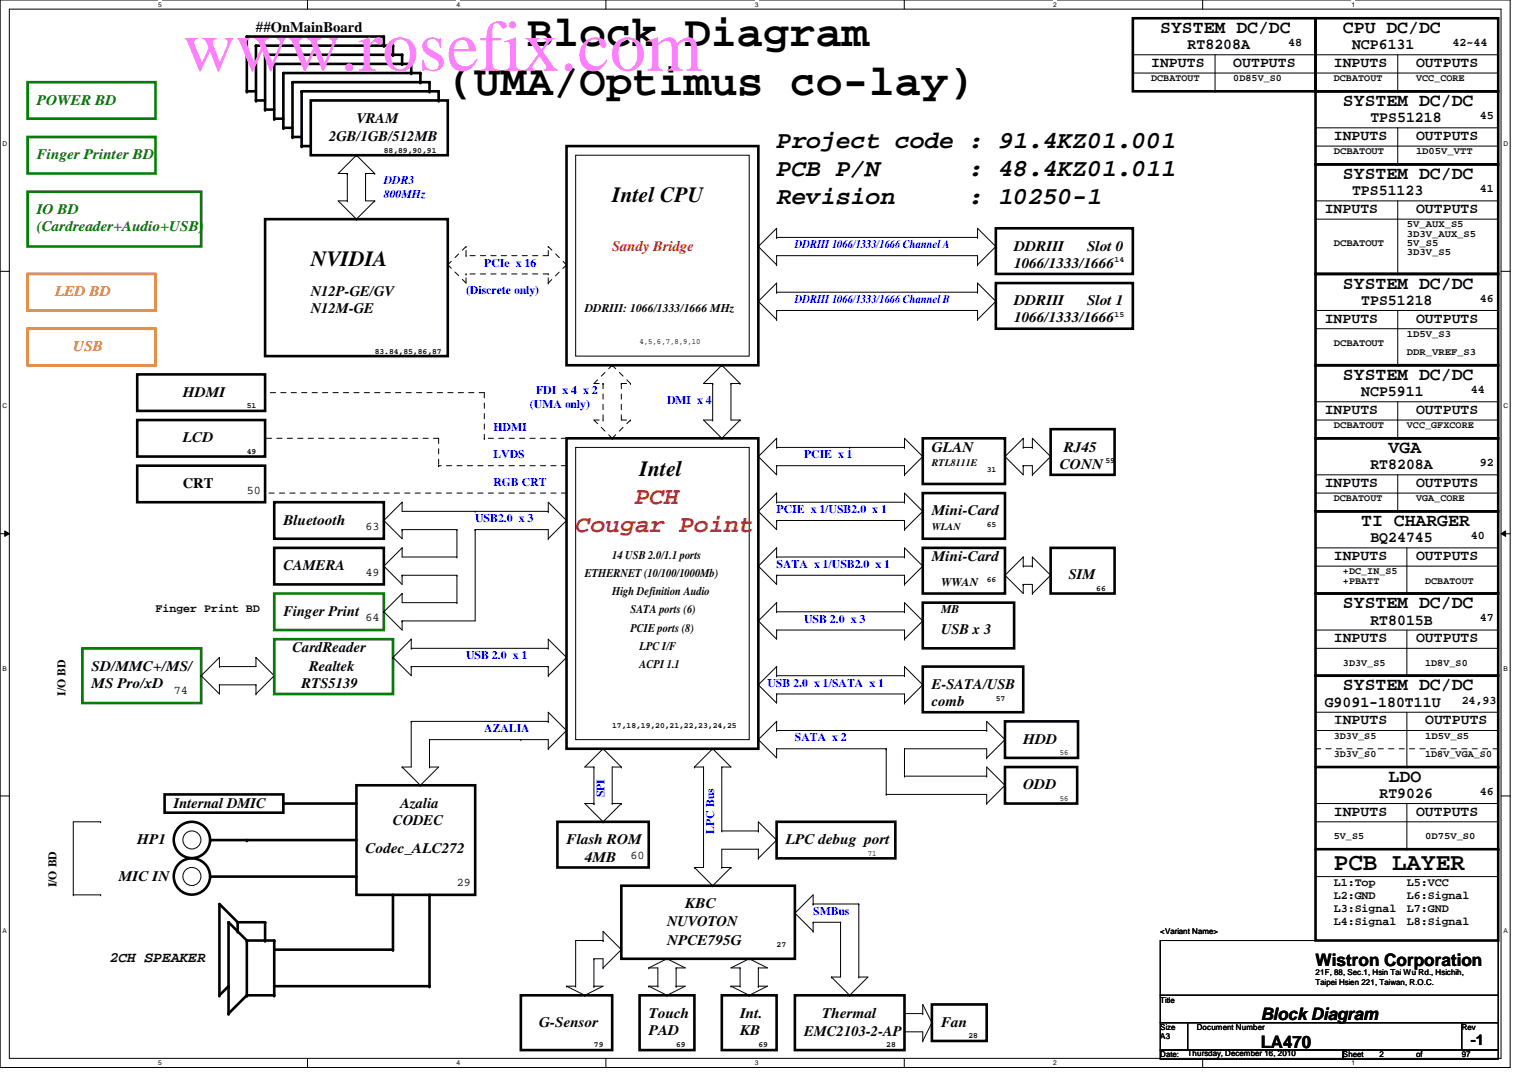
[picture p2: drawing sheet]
<svg xmlns="http://www.w3.org/2000/svg" width="297mm" height="210mm" viewBox="0 0 297 210" stroke-linecap="round" stroke-linejoin="round" font-family="sans-serif">
<path d="M0 0h294v207.9h-294zM1.8 1.8h290.4v204.3h-290.4z" fill="none" stroke="#000" stroke-width=".19"/>
<g fill="#fff">
<path d="M30.8 .2h.7v1.4h-.7z"/>
<path d="M30.8 206.2h.7v1.4h-.7z"/>
</g>
<path d="M59.9 0v1.8M59.9 206.1v1.8" fill="none" stroke="#000" stroke-width=".19"/>
<g fill="#fff">
<path d="M88.9 .2h.6v1.4h-.6z"/>
<path d="M88.9 206.2h.6v1.4h-.6z"/>
</g>
<path d="M117.9 0v1.8M117.9 206.1v1.8" fill="none" stroke="#000" stroke-width=".19"/>
<g fill="#fff">
<path d="M146.9 .2h.7v1.4h-.7z"/>
<path d="M146.9 206.2h.7v1.4h-.7z"/>
</g>
<path d="M176 0v1.8M176 206.1v1.8" fill="none" stroke="#000" stroke-width=".19"/>
<g fill="#fff">
<path d="M205 .2h.7v1.4h-.7z"/>
<path d="M205 206.2h.7v1.4h-.7z"/>
</g>
<path d="M234.1 0v1.8M234.1 206.1v1.8" fill="none" stroke="#000" stroke-width=".19"/>
<g fill="#fff">
<path d="M263.1 .2h.7v1.4h-.7z"/>
<path d="M263.1 206.2h.7v1.4h-.7z"/>
<path d="M.5 27.3h.9v1.4h-.9z"/>
<path d="M292.6 27.3h.9v1.4h-.9z"/>
<path d="M.5 78.4h.9v1.4h-.9z"/>
<path d="M292.6 78.4h.9v1.4h-.9z"/>
</g>
<path d="M0 52.8h1.8M292.2 52.8h1.8" fill="none" stroke="#000" stroke-width=".19"/>
<g fill="#fff">
<path d="M.5 129.5h.8v1.4h-.8z"/>
<path d="M292.6 129.5h.9v1.4h-.9z"/>
</g>
<path d="M0 103.9h1.8M.9 103.4l.9 .5-.9 .5zM292.2 103.9l.9-.5v1zM292.2 103.9h1.8" fill="none" stroke="#000" stroke-width=".19"/>
<path d="M.9 103.4l.9 .5-.9 .5zM292.2 103.9l.9-.5v1z" fill="#000"/>
<g fill="#fff">
<path d="M.5 180.5h.8v1.4h-.8z"/>
<path d="M292.6 180.5h.9v1.4h-.9z"/>
</g>
<g fill="none" stroke="#000" stroke-width=".19">
<path d="M220.5 10.7h71.1M220.5 14.2h71.1M236.5 17.8h.1M236.5 10.7v7.1M256.1 10.7h.1M256.1 14.2h.1M272.1 17.8h.1M272.1 10.7v7.1M291.6 10.7h.1M291.6 14.2h.1M67.6 33.8h.1M67.6 39.1h.1"/>
<path d="M67.6 39.1h-1.8l3.6 3.6M67.6 33.8v5.3M69.4 30.2h.1M69.4 30.2l-3.6 3.6h1.8M69.4 30.2l3.5 3.6M71.2 33.8h.1M71.2 33.8h1.7M71.2 33.8v5.3h1.7M72.9 33.8h.1M72.9 39.1h.1M72.9 39.1l-3.5 3.6M112.1 30.2h33.7v39.1h-33.7z"/>
<path d="M256.1 39.1h35.5M256.1 28.4h35.5M256.1 24.9h35.5M272.1 32h.1M272.1 24.9v7.1M272.1 39.1v14.2M291.6 39.1h.1M291.6 28.4h.1M291.6 24.9h.1M69.4 42.7h.1M147.6 48h.1M147.6 58.7h.1"/>
<path d="M147.6 48l3.6 3.6M147.6 58.7l3.6 3.5M151.2 46.2h.1M151.2 51.6h.1M151.2 49.8h.1M151.2 56.9h.1M151.2 46.2v-1.8l-3.6 3.6M151.2 49.8v1.8M151.2 56.9v-1.8l-3.6 3.6M151.2 49.8h39.1v1.8M151.2 46.2h39.1M151.2 56.9h39.1"/>
<path d="M190.3 46.2h.1M190.3 51.6h.1M190.3 56.9h.1M190.3 46.2v-1.8l3.5 3.6M190.3 56.9v-1.8l3.5 3.6M193.8 48h.1M193.8 58.7h.1M193.8 48l-3.5 3.6M193.8 58.7l-3.5 3.5M256.1 42.7h35.5M272.1 53.3h.1M291.6 42.7h.1"/>
<path d="M138.7 74.7h.1M138.7 74.7v7.1M140.5 71.1h.1M140.5 71.1l-3.6 3.6h1.8M140.5 71.1l3.6 3.6M142.3 74.7h.1M142.3 74.7h1.8M142.3 74.7v7.1h1.8M144.1 74.7h.1M151.2 62.2h.1M151.2 60.5h.1M151.2 60.5v1.7"/>
<path d="M151.2 60.5h39.1v1.7M190.3 62.2h.1M256.1 64h35.5M256.1 60.5h35.5M256.1 78.2h35.5M272.1 71.1h.1M272.1 60.5v10.6M272.1 78.2v7.1M291.6 64h.1M291.6 60.5h.1M291.6 78.2h.1M78.3 97.8h.1"/>
<path d="M78.3 97.8v1.8h28.4M78.3 97.8l-3.6 3.5M92.5 99.6h.1M106.7 99.6h.1M106.7 99.6v-1.8l3.6 3.5M112.1 87.1h33.7v56.9h-33.7zM138.7 81.8h.1M138.7 81.8h-1.8l3.6 3.5M140.5 85.3h.1M144.1 81.8h.1M144.1 81.8l-3.6 3.5M147.6 99.6h.1"/>
<path d="M147.6 88.9h.1M147.6 88.9l3.6 3.6v-1.8M147.6 99.6l3.6 3.5v-1.8M151.2 96h.1M151.2 97.8h.1M151.2 87.1h.1M151.2 90.7h.1M151.2 85.3h.1M151.2 85.3v1.8M151.2 96v1.8M151.2 96l-3.6 3.6M151.2 90.7h24.9"/>
<path d="M151.2 97.8h24.9M151.2 87.1h24.9M151.2 85.3l-3.6 3.6M165.4 87.1h.1M176.1 90.7h.1M176.1 97.8h.1M176.1 92.5h.1M176.1 87.1h.1M176.1 87.1v-1.8l3.5 3.6M176.1 90.7v1.8M176.1 97.8v-1.8l3.5 3.6M179.6 99.6h.1"/>
<path d="M179.6 88.9h.1M179.6 99.6l-3.5 3.5M179.6 88.9l-3.5 3.6M195.6 88.9h.1M195.6 88.9l3.6 3.6v-1.8M199.2 87.1h.1M199.2 90.7h.1M199.2 85.3h.1M199.2 90.7h1.8v1.8M199.2 87.1h1.8M199.2 85.3l-3.6 3.6M199.2 85.3v1.8"/>
<path d="M201 87.1h.1M201 92.5h.1M201 87.1v-1.8l3.5 3.6M204.5 88.9h.1M204.5 88.9l-3.5 3.6M256.1 92.5h.1M256.1 81.8h35.5M256.1 92.5h35.5M256.1 96h35.5M272.1 99.6h.1M272.1 85.3h.1M272.1 92.5v7.1"/>
<path d="M291.6 96h.1M291.6 81.8h.1M74.7 101.3h.1M74.7 119.1h.1M74.7 110.2h.1M74.7 101.3l3.6 3.6v-1.8M74.7 110.2l3.6 3.6v-1.8M74.7 119.1l3.6 3.6v-1.8M78.3 103.1h.1M78.3 115.6h.1M78.3 112h.1M78.3 106.7h.1"/>
<path d="M78.3 106.7l-3.6 3.5M78.3 106.7v1.8h10.6M78.3 115.6v1.7h10.6M78.3 103.1h10.6M78.3 115.6l-3.6 3.5M78.3 112h10.6M88.9 117.3h.1M88.9 112h.1M88.9 108.5h.1M88.9 103.1h.1M88.9 103.1v5.4M88.9 112v5.3"/>
<path d="M92.5 103.1h.1M92.5 103.1h14.2v1.8M92.5 103.1v17.8h-14.2M106.7 104.9h.1M110.3 101.3h.1M110.3 101.3l-3.6 3.6M147.6 110.2h.1M147.6 110.2l3.6 3.6v-1.8M151.2 101.3h.1M151.2 119.1h.1M151.2 117.3h.1M151.2 112h.1"/>
<path d="M151.2 108.5h.1M151.2 106.7h.1M151.2 106.7v1.8M151.2 117.3v1.8M151.2 101.3h24.9v1.8M151.2 112h24.9v1.8M151.2 108.5h24.9M151.2 117.3l-3.6 3.6M151.2 119.1h24.9M151.2 106.7l-3.6 3.5M176.1 103.1h.1M176.1 119.1h.1"/>
<path d="M176.1 113.8h.1M176.1 108.5h.1M176.1 108.5v-1.8l3.5 3.5M176.1 119.1v-1.8l3.5 3.6M179.6 110.2h.1M179.6 110.2l-3.5 3.6M195.6 112h.1M195.6 112l3.6 3.6v-1.8M199.2 113.8h.1M199.2 108.5h.1M199.2 110.2h.1M199.2 113.8h1.8v1.8"/>
<path d="M199.2 108.5v1.7M199.2 110.2h1.8M199.2 108.5l-3.6 3.5M201 115.6h.1M201 110.2h.1M201 110.2v-1.7l3.5 3.5M204.5 112h.1M204.5 112l-3.5 3.6M256.1 106.7h.1M256.1 110.2h35.5M256.1 106.7h35.5M273.9 115.6h.1"/>
<path d="M273.9 106.7v8.9M291.6 110.2h.1M39.2 131.6h.1M39.2 131.6l3.5 3.5v-1.8M42.7 133.3h.1M42.7 128h.1M42.7 129.8h.1M42.7 128v1.8M42.7 128l-3.5 3.6M42.7 133.3h7.1M49.8 128h.1M49.8 135.1h.1"/>
<path d="M49.8 133.3h.1M49.8 128v1.8h-7.1M49.8 133.3v1.8M49.8 128l3.6 3.6M53.4 131.6h.1M53.4 131.6l-3.6 3.5M76.5 128h.1M76.5 128l3.5 3.6v-1.8M78.3 120.9h.1M80 126.2h.1M80 124.5h.1M80 129.8h.1"/>
<path d="M80 129.8h26.7M80 124.5v1.7M80 126.2h26.7M80 124.5l-3.5 3.5M106.7 131.6h.1M106.7 126.2h.1M106.7 129.8h.1M106.7 126.2v-1.7l3.6 3.5M106.7 129.8v1.8M110.3 128h.1M110.3 128l-3.6 3.6M147.6 120.9h.1"/>
<path d="M147.6 133.3h.1M147.6 120.9l3.6 3.6v-1.8M147.6 133.3l3.6 3.6v-1.8M151.2 122.7h.1M151.2 135.1h.1M151.2 131.6h.1M151.2 129.8h.1M151.2 129.8v1.8M151.2 122.7h24.9v1.8M151.2 135.1h24.9v1.8M151.2 129.8l-3.6 3.5M151.2 131.6h24.9"/>
<path d="M176.1 124.5h.1M176.1 131.6h.1M176.1 136.9h.1M176.1 131.6v-1.8l3.5 3.5M179.6 120.9h.1M179.6 133.3h.1M179.6 120.9l-3.5 3.6M179.6 133.3l-3.5 3.6M256.1 122.7h.1M256.1 122.7h35.5M256.1 138.7h35.5M256.1 126.2h35.5"/>
<path d="M273.9 131.6h.1M273.9 122.7v8.9M273.9 138.7v10.7M291.6 138.7h.1M291.6 126.2h.1M0 155h1.8M78.3 149.4h.1M78.3 149.4l3.5 3.5M80 140.5h.1M80 140.5v8.9h-1.7M80 140.5h26.7M81.8 152.9h.1"/>
<path d="M83.6 149.4h.1M83.6 144h.1M83.6 149.4h1.8l-3.6 3.5M83.6 144h23.1v1.8M83.6 144v5.4M101.4 144h.1M106.7 140.5h.1M106.7 145.8h.1M106.7 140.5v-1.8l3.6 3.5M110.3 142.2h.1M110.3 142.2l-3.6 3.6M115.6 149.4h.1"/>
<path d="M115.6 156.5h.1M115.6 149.4v7.1M115.6 156.5h-1.8l3.6 3.5M117.4 145.8h.1M117.4 145.8l-3.6 3.6h1.8M117.4 145.8l3.5 3.6M119.2 156.5h.1M119.2 156.5h1.7M120.9 156.5h.1M120.9 149.4h.1M120.9 149.4h-1.7v7.1M120.9 156.5l-3.5 3.5"/>
<path d="M135.2 149.4h.1M135.2 149.4h1.7M136.9 149.4h.1M136.9 149.4v19.5h-1.7M138.7 145.8h.1M138.7 145.8l3.6 3.6h-1.8M138.7 145.8l-3.5 3.6M140.5 149.4h.1M140.5 149.4v12.4M147.6 144h.1M147.6 144l3.6 3.6v-1.8M151.2 145.8h.1"/>
<path d="M151.2 140.5h.1M151.2 142.2h.1M151.2 140.5l-3.6 3.5M151.2 140.5v1.7M151.2 145.8h21.3M151.2 142.2h40.9M172.5 145.8h.1M172.5 154.7h.1M172.5 145.8v8.9M172.5 154.7h19.6v1.8M176.1 145.8h.1M176.1 151.1h.1"/>
<path d="M176.1 145.8v5.3M176.1 145.8h16v1.8M176.1 151.1h16M192.1 147.6h.1M192.1 142.2h.1M192.1 156.5h.1M192.1 151.1h.1M192.1 142.2v-1.7l3.5 3.5M192.1 151.1v-1.7l3.5 3.5M195.6 144h.1M195.6 152.9h.1M195.6 144l-3.5 3.6"/>
<path d="M195.6 152.9l-3.5 3.6M256.1 156.5h.1M256.1 142.2h.1M256.1 156.5h35.5M256.1 142.2h35.5M273.9 149.4h.1M273.9 156.5v8.9M292.2 155h1.8M14.3 174.2h.1M14.3 174.2h5.3M19.6 160h.1M19.6 174.2h.1"/>
<path d="M19.6 160h-5.3v14.2M117.4 160h.1M135.2 168.9h.1M135.2 168.9l3.5 3.6M138.7 172.5h.1M140.5 161.8h.1M140.5 168.9h.1M140.5 168.9h1.8M140.5 161.8h7.1M142.3 168.9h.1M142.3 168.9l-3.6 3.6M147.6 161.8h.1"/>
<path d="M147.6 165.4h.1M147.6 167.1h.1M147.6 165.4h-7.1v3.5M147.6 161.8v-1.8l3.6 3.6M147.6 165.4v1.7M151.2 163.6h.1M151.2 163.6l-3.6 3.5M154.7 177.8h.1M154.7 177.8l3.6 3.6M158.3 176h.1M158.3 179.6h.1M158.3 179.6h5.3"/>
<path d="M158.3 176v-1.8l-3.6 3.6M158.3 176h8.9M158.3 179.6v1.8M163.6 179.6h.1M163.6 179.6v10.6h-1.8M167.2 176h.1M167.2 176v14.2M256.1 170.7h35.5M256.1 160h35.5M273.9 165.4h.1M291.6 170.7h.1M291.6 160h.1"/>
<path d="M110.3 192h.1M110.3 192h1.8M110.3 192l3.5 1.8M112.1 192h.1M113.8 193.8h.1M115.6 192h.1M115.6 186.7h.1M115.6 192h1.8l-3.6 1.8M115.6 186.7v5.3M115.6 186.7h1.8v1.8M117.4 183.1h.1M117.4 188.5h.1"/>
<path d="M117.4 183.1h-5.3v8.9M117.4 183.1v-1.7l3.5 3.5M120.9 184.9h.1M120.9 184.9l-3.5 3.6M126.3 192h.1M126.3 188.5h.1M126.3 188.5h1.8v3.5M126.3 192h1.8M126.3 192l3.5 1.8M128.1 192h.1M129.8 186.7h.1M129.8 193.8h.1"/>
<path d="M129.8 186.7l-3.5 1.8M129.8 186.7l3.6 1.8h-1.8M131.6 188.5h.1M131.6 192h.1M131.6 192h1.8l-3.6 1.8M131.6 188.5v3.5M142.3 192h.1M142.3 192h1.8M142.3 192l3.5 1.8M144.1 188.5h.1M144.1 192h.1M144.1 188.5v3.5"/>
<path d="M145.8 186.7h.1M145.8 193.8h.1M145.8 186.7l-3.5 1.8h1.8M145.8 186.7l3.6 1.8h-1.8M147.6 192h.1M147.6 188.5h.1M147.6 192h1.8l-3.6 1.8M147.6 188.5v3.5M158.3 181.4h.1M161.8 190.2h.1M161.8 190.2l3.6 3.6M165.4 193.8h.1"/>
<path d="M167.2 190.2h.1M167.2 190.2h1.7l-3.5 3.6M176.1 197.4h.1M176.1 197.4h3.5M179.6 197.4h.1M179.6 197.4v-1.8l1.8 3.5M181.4 199.1h.1M181.4 199.1l-1.8 3.6M225.8 183.1h65.8v10.7h-65.8zM225.8 193.8h65.8v5.3h-65.8zM225.8 199.1h5.4v5.4h-5.4zM231.2 199.1h53.3v5.4h-53.3z"/>
<path d="M284.5 199.1h7.1v5.4h-7.1zM176.1 200.9h.1M176.1 200.9h3.5v1.8M179.6 202.7h.1M225.8 204.5h35.6v1.7h-35.6zM261.4 204.5h30.2v1.7h-30.2z"/>
<circle cx="37.3" cy="170.7" r="1.76"/>
<circle cx="37.3" cy="163.5" r="1.76"/>
</g>
<g fill="none" stroke="#000" stroke-width=".51">
<path d="M60.5 19.6h26.7v10.6h-26.7zM74.7 8.9v-1.8h-26.7v10.7h1.8M76.5 10.7v-1.8h-26.7v10.7h1.8M78.3 12.4v-1.7h-26.7v10.6h1.8M80 14.2v-1.8h-26.6v10.7h1.8M81.8 16v-1.8h-26.6v10.7h1.7M83.6 17.8v-1.8h-26.7v10.7h1.8M85.4 19.6v-1.8h-26.7v10.6h1.8M220.5 3.6h35.6v14.2h-35.6zM256.1 17.8h35.5v14.2h-35.5zM256.1 3.6h35.5v14.2h-35.5zM110.3 28.4h37.3v42.7h-37.3z"/>
<path d="M256.1 32h35.5v21.3h-35.5zM51.6 42.7h35.6v26.6h-35.6zM193.8 55.1h26.7v8.9h-26.7zM193.8 44.4h26.7v8.9h-26.7zM256.1 53.3h35.5v17.8h-35.5zM26.7 72.9h24.9v7.1h-24.9zM256.1 71.1h35.5v14.2h-35.5zM26.7 90.7h24.9v7.1h-24.9zM26.7 81.8h24.9v7.1h-24.9zM53.4 97.8h21.3v7.1h-21.3zM110.3 85.3h37.3v60.5h-37.3zM179.6 85.3h16v8.9h-16z"/>
<path d="M179.6 96h16v8.9h-16zM204.5 83.6h12.5v8.9h-12.5zM256.1 85.3h35.5v14.3h-35.5zM256.1 99.6h35.5v16h-35.5zM53.4 106.7h21.3v7.1h-21.3zM179.6 106.7h16v8.9h-16zM179.6 117.3h17.8v8.9h-17.8zM204.5 106.7h12.5v8.9h-12.5zM256.1 115.6h35.5v16h-35.5zM179.6 129.8h19.6v8.9h-19.6zM256.1 131.6h35.5v51.5h-35.5zM32 154.7h23.2v3.5h-23.2z"/>
<path d="M55.2 156.5h14.2M69.4 152.9h23.1v21.3h-23.1zM195.6 149.4h14.1v7.1h-14.1zM195.6 140.5h14.2v7.1h-14.2zM256.1 149.4h35.5M40.9 170.7h28.5M40.9 163.6h28.5M46.3 179.6l-3.6-3.6v17.8l1.8-1.8M46.3 179.6h5.3v3.5M46.3 179.6v1.8M76.5 174.2v10.7h-23.1M83.6 174.2v17.8h-30.2"/>
<path d="M108.5 160h17.8v8.9h-17.8zM120.9 172.5h33.8v14.2h-33.8zM151.2 160h23.1v7.1h-23.1zM256.1 165.4h35.5M48 183.1l-3.5-3.5v17.8l3.5-3.6M48 183.1v10.7M48 183.1h5.4v10.7h-5.4M101.4 193.8h17.8v10.7h-17.8zM124.5 193.8h10.7v10.7h-10.7zM140.5 193.8h10.7v10.7h-10.7zM154.7 193.8h21.4v10.7h-21.4zM181.4 195.6h10.7v7.1h-10.7z"/>
<circle cx="37.4" cy="163.5" r="3.5"/>
<circle cx="37.4" cy="170.7" r="3.5"/>
</g>
<g fill="none" stroke="#000" stroke-width=".19" stroke-dasharray="1 1 1 1 1 1 1 1">
<path d="M87.2 51.6h.1M90.7 48l-3.5 3.6M90.7 55.1v-1.8M90.7 53.3h.1M90.7 55.1l-3.5-3.5M90.7 49.8v-1.8M90.7 48h.1M90.7 49.8h.1M106.7 48l3.6 3.6M106.7 49.8v-1.8M106.7 48h.1M106.7 55.1h.1"/>
<path d="M106.7 55.1v-1.8M106.7 53.3h.1M106.7 49.8h-16M106.7 53.3h-16M110.3 51.6h.1M110.3 51.6l-3.6 3.5M51.6 76.5h.1M94.3 76.5h-42.7M94.3 76.5v8.8M115.6 74.7h1.8M115.6 74.7l3.6-3.6M117.4 74.7h.1"/>
<path d="M119.2 71.1h.1M120.9 74.7h1.8M120.9 74.7h.1M122.7 74.7h.1M122.7 74.7l-3.5-3.6M51.6 85.3h.1M51.6 96h.1M85.4 85.3h-33.8M85.4 85.3v5.4M85.4 90.7h.1M94.3 85.3h.1M110.3 85.3h-16"/>
<path d="M110.3 90.7h-24.9M110.3 96h-58.7M115.6 81.8h1.8M115.6 81.8l3.6 3.5M117.4 81.8v-7.1M117.4 81.8h.1M119.2 85.3h.1M120.9 81.8v-7.1M120.9 81.8h1.8M122.7 81.8l-3.5 3.5M122.7 81.8h.1M256.1 145.8h.1"/>
<path d="M291.6 145.8h-35.5"/>
</g>
<g fill="#000">
<circle cx="48" cy="7.1" r=".25"/>
<circle cx="48" cy="17.8" r=".25"/>
<circle cx="49.8" cy="19.6" r=".25"/>
<circle cx="49.8" cy="8.9" r=".25"/>
<circle cx="51.6" cy="10.7" r=".25"/>
<circle cx="53.4" cy="12.4" r=".25"/>
<circle cx="55.2" cy="14.2" r=".25"/>
<circle cx="56.9" cy="16" r=".25"/>
<circle cx="58.7" cy="17.8" r=".25"/>
<circle cx="74.7" cy="8.9" r=".25"/>
<circle cx="74.7" cy="7.1" r=".25"/>
<circle cx="76.5" cy="8.9" r=".25"/>
<circle cx="76.5" cy="10.7" r=".25"/>
<circle cx="78.3" cy="12.4" r=".25"/>
<circle cx="78.3" cy="10.7" r=".25"/>
<circle cx="80" cy="12.4" r=".25"/>
<circle cx="80" cy="14.2" r=".25"/>
<circle cx="81.8" cy="16" r=".25"/>
<circle cx="81.8" cy="14.2" r=".25"/>
<circle cx="83.6" cy="16" r=".25"/>
<circle cx="83.6" cy="17.8" r=".25"/>
<circle cx="85.4" cy="19.6" r=".25"/>
<circle cx="85.4" cy="17.8" r=".25"/>
<circle cx="51.6" cy="21.3" r=".25"/>
<circle cx="53.4" cy="23.1" r=".25"/>
<circle cx="55.2" cy="24.9" r=".25"/>
<circle cx="56.9" cy="26.7" r=".25"/>
<circle cx="58.7" cy="28.4" r=".25"/>
<circle cx="55.2" cy="156.5" r=".25"/>
<circle cx="291.6" cy="149.4" r=".25"/>
<circle cx="40.9" cy="163.6" r=".25"/>
<circle cx="40.9" cy="170.7" r=".25"/>
<circle cx="44.5" cy="179.6" r=".25"/>
<circle cx="46.3" cy="179.6" r=".25"/>
<circle cx="48" cy="163.6" r=".25"/>
<circle cx="51.6" cy="179.6" r=".25"/>
<circle cx="76.5" cy="174.2" r=".25"/>
<circle cx="83.6" cy="174.2" r=".25"/>
<circle cx="291.6" cy="165.4" r=".25"/>
<circle cx="42.7" cy="193.8" r=".25"/>
<circle cx="44.5" cy="192" r=".25"/>
<circle cx="44.5" cy="197.4" r=".25"/>
<circle cx="46.3" cy="181.4" r=".25"/>
<circle cx="48" cy="183.1" r=".25"/>
<circle cx="48" cy="193.8" r=".25"/>
<circle cx="51.6" cy="183.1" r=".25"/>
<circle cx="53.4" cy="183.1" r=".25"/>
<circle cx="53.4" cy="193.8" r=".25"/>
<circle cx="76.5" cy="184.9" r=".25"/>
<circle cx="83.6" cy="192" r=".25"/>
</g>
<path d="M5.4 16h24.9v7.1h-24.9zM5.4 26.7h24.9v7.1h-24.9zM5.4 37.3h33.8v10.7h-33.8zM53.4 115.6h21.3v7.1h-21.3zM16 126.2h23.2v10.7h-23.2zM53.4 124.5h23.1v10.6h-23.1z" fill="none" stroke="#008000" stroke-width=".51"/>
<path d="M5.4 53.3h24.9v7.2h-24.9zM5.4 64h24.9v7.1h-24.9z" fill="none" stroke="#ff8000" stroke-width=".51"/>
<text font-size="14.1" fill="#ff80ff" x="35.6" y="13.8">www.rosefix.com</text>
<g font-size="8.5">
<text x="102.5" y="8.9">Block Diagram</text>
<text x="87.2" y="18.5">(UMA/Optimus co-lay)</text>
</g>
<g font-size="4.8">
<text x="151.2" y="28.9">Project code : 91.4KZ01.001</text>
<text x="151.2" y="34.3">PCB P/N</text>
<text x="188.6" y="34.3">: 48.4KZ01.011</text>
<text x="151.2" y="39.7">Revision</text>
<text x="188.6" y="39.7">: 10250-1</text>
<text x="259.6" y="169.4">PCB LAYER</text>
</g>
<g font-size="4.8" fill="#f00">
<text x="123.6" y="98.2">PCH</text>
<text x="112.1" y="103.6">Cougar Point</text>
</g>
<g font-size="4.2">
<text x="119.2" y="39.4">Intel CPU</text>
<text x="60.5" y="51.8">NVIDIA</text>
<text x="124.5" y="92.7">Intel</text>
</g>
<g font-size="3.5">
<text x="225.8" y="6.4">SYSTEM DC/DC</text>
<text x="261.4" y="6.4">CPU DC/DC</text>
<text x="261.4" y="20.6">SYSTEM DC/DC</text>
<text x="261.4" y="34.8">SYSTEM DC/DC</text>
<text x="261.4" y="56.2">SYSTEM DC/DC</text>
<text x="261.4" y="74">SYSTEM DC/DC</text>
<text x="270.3" y="88.2">VGA</text>
<text x="265" y="102.4">TI CHARGER</text>
<text x="261.4" y="118.4">SYSTEM DC/DC</text>
<text x="261.4" y="134.4">SYSTEM DC/DC</text>
<text x="270.3" y="152.2">LDO</text>
</g>
<g font-size="3.3">
<text x="256.1" y="188">Wistron Corporation</text>
<text x="245.4" y="198.6">Block Diagram</text>
<text x="245.4" y="204">LA470</text>
</g>
<g font-size="3">
<text x="231.2" y="9.6">RT8208A</text>
<text x="263.2" y="9.6">NCP6131</text>
<text x="266.7" y="23.8">TPS51218</text>
<text x="263.2" y="38.1">TPS51123</text>
<text x="265" y="59.4">TPS51218</text>
<text x="265" y="77.2">NCP5911</text>
<text x="266.7" y="91.4">RT8208A</text>
<text x="266.7" y="105.6">BQ24745</text>
<text x="266.7" y="121.6">RT8015B</text>
<text x="257.8" y="137.6">G9091-180T11U</text>
<text x="268.5" y="155.4">RT9026</text>
</g>
<g font-size="2.8">
<text x="49.8" y="6.1">##OnMainBoard</text>
<text x="224.1" y="13">INPUTS</text>
<text x="240.1" y="13">OUTPUTS</text>
<text x="259.6" y="13">INPUTS</text>
<text x="275.6" y="13">OUTPUTS</text>
<text x="69.4" y="23.9">VRAM</text>
<text x="64" y="27.5">2GB/1GB/512MB</text>
<text x="259.6" y="27.3">INPUTS</text>
<text x="275.6" y="27.3">OUTPUTS</text>
<text x="257.8" y="41.5">INPUTS</text>
<text x="275.6" y="41.5">OUTPUTS</text>
<text x="197.4" y="48.8">DDRIII</text>
<text x="197.4" y="52.1">1066/1333/1666</text>
<text x="211.6" y="48.8">Slot 0</text>
<text x="60.5" y="57.7">N12P-GE/GV</text>
<text x="197.4" y="59.5">DDRIII</text>
<text x="211.6" y="59.5">Slot 1</text>
<text x="60.5" y="61">N12M-GE</text>
<text x="197.4" y="62.8">1066/1333/1666</text>
<text x="257.8" y="62.8">INPUTS</text>
<text x="275.6" y="62.8">OUTPUTS</text>
<text x="35.6" y="77.3">HDMI</text>
<text x="257.8" y="80.6">INPUTS</text>
<text x="275.6" y="80.6">OUTPUTS</text>
<text x="35.6" y="86.1">LCD</text>
<text x="181.4" y="87.9">GLAN</text>
<text x="207" y="87.9">RJ45</text>
<text x="35.6" y="95">CRT</text>
<text x="206.3" y="91.2">CONN</text>
<text x="257.8" y="94.8">INPUTS</text>
<text x="275.6" y="94.8">OUTPUTS</text>
<text x="181.4" y="100.4">Mini-Card</text>
<text x="55.2" y="102.2">Bluetooth</text>
<text x="55.2" y="111">CAMERA</text>
<text x="181.4" y="109.3">Mini-Card</text>
<text x="208.1" y="112.8">SIM</text>
<text x="259.6" y="109.1">INPUTS</text>
<text x="275.6" y="109.1">OUTPUTS</text>
<text x="55.2" y="119.9">Finger Print</text>
<text x="183.2" y="123.5">USB x 3</text>
<text x="259.6" y="125.1">INPUTS</text>
<text x="275.6" y="125.1">OUTPUTS</text>
<text x="17.8" y="130.6">SD/MMC+/MS/</text>
<text x="56.9" y="127">CardReader</text>
<text x="60.2" y="130.6">Realtek</text>
<text x="17.8" y="133.9">MS Pro/xD</text>
<text x="58.7" y="133.9">RTS5139</text>
<text x="181.4" y="134.2">E-SATA/USB</text>
<text x="181.4" y="137.5">comb</text>
<text x="259.6" y="141.1">INPUTS</text>
<text x="277.4" y="141.1">OUTPUTS</text>
<text x="199.2" y="144.8">HDD</text>
<text x="199.2" y="153.7">ODD</text>
<text x="33.8" y="157.3">Internal DMIC</text>
<text x="76.5" y="160.6">CODEC</text>
<text x="77.9" y="157.3">Azalia</text>
<text x="259.6" y="158.8">INPUTS</text>
<text x="275.6" y="158.8">OUTPUTS</text>
<text x="26.7" y="164.4">HP1</text>
<text x="71.2" y="166.2">Codec_ALC272</text>
<text x="110.3" y="164.4">Flash ROM</text>
<text x="113.8" y="167.9">4MB</text>
<text x="152.9" y="164.4">LPC debug port</text>
<text x="23.2" y="171.5">MIC IN</text>
<text x="133.4" y="176.8">KBC</text>
<text x="129.8" y="183.9">NPCE795G</text>
<text x="129.8" y="180.4">NUVOTON</text>
<text x="21.4" y="187.3">2CH SPEAKER</text>
<text x="104.9" y="199.9">G-Sensor</text>
<text x="126.3" y="198.2">Touch</text>
<text x="126.3" y="201.5">PAD</text>
<text x="144.1" y="198.2">Int.</text>
<text x="144.1" y="201.5">KB</text>
<text x="156.5" y="201.7">EMC2103-2-AP</text>
<text x="160.1" y="198.2">Thermal</text>
<text x="183.2" y="199.9">Fan</text>
<text x="286.3" y="203.5">-1</text>
</g>
<g font-size="2.8" fill="#008000">
<text x="7.2" y="20.4">POWER BD</text>
<text x="7.2" y="31">Finger Printer BD</text>
<text x="7.2" y="41.7">IO BD</text>
<text x="7.2" y="45">(Cardreader+Audio+USB)</text>
</g>
<text font-size="2.8" fill="#f00" x="119.2" y="48.8">Sandy Bridge</text>
<g font-size="2.8" fill="#ff8000">
<text x="10.7" y="57.7">LED BD</text>
<text x="14.3" y="68.4">USB</text>
</g>
<g font-size="2.3">
<text x="250.7" y="9">48</text>
<text x="282.7" y="9">42~44</text>
<text x="288.1" y="23.2">45</text>
<text x="288.1" y="37.4">41</text>
<text x="288.1" y="58.8">46</text>
<text x="113.8" y="60.7">DDRIII: 1066/1333/1666 MHz</text>
<text x="286.3" y="76.5">44</text>
<text x="288.1" y="90.8">92</text>
<text x="48" y="96.1">50</text>
<text x="71.2" y="103.2">63</text>
<text x="286.3" y="105">40</text>
<text x="71.2" y="112.1">49</text>
<text x="113.8" y="112.3">ETHERNET (10/100/1000Mb)</text>
<text x="119.2" y="108.8">14 USB 2.0/1.1 ports</text>
<text x="30.3" y="119.2">Finger Print BD</text>
<text x="119.2" y="115.9">High Definition Audio</text>
<text x="122.7" y="119.4">SATA ports (6)</text>
<text x="183.2" y="114.1">WWAN</text>
<text x="183.2" y="119.4">MB</text>
<text x="71.2" y="121">64</text>
<text x="122.7" y="123">PCIE ports (8)</text>
<text x="288.1" y="121">47</text>
<text x="124.5" y="130.1">ACPI 1.1</text>
<text x="124.5" y="126.5">LPC I/F</text>
<text x="12.8" y="135.5" transform="rotate(-90 12.8 135.5)">I/O BD</text>
<text x="33.8" y="135.2">74</text>
<text x="284.5" y="137">24,93</text>
<text x="288.1" y="154.8">46</text>
<text x="122.7" y="167.2">60</text>
<text x="11" y="172.8" transform="rotate(-90 11 172.8)">I/O BD</text>
<text x="88.9" y="172.6">29</text>
<text x="259.6" y="172.6">L1:Top</text>
<text x="273.9" y="172.6">L5:VCC</text>
<text x="259.6" y="175.1">L2:GND</text>
<text x="259.6" y="177.6">L3:Signal</text>
<text x="273.9" y="175.1">L6:Signal</text>
<text x="273.9" y="177.6">L7:GND</text>
<text x="259.6" y="180.2">L4:Signal</text>
<text x="273.9" y="180.2">L8:Signal</text>
</g>
<g font-size="2.3" fill="#00f">
<text x="74.7" y="35.9">DDR3</text>
<text x="74.7" y="38.5">800MHz</text>
<text x="94.3" y="51.9">PCIe x 16</text>
<text x="154.7" y="48.3">DDRIII 1066/1333/1666 Channel A</text>
<text x="90.7" y="57.2">(Discrete only)</text>
<text x="154.7" y="59">DDRIII 1066/1333/1666 Channel B</text>
<text x="104.3" y="76.8">FDI x 4 x 2</text>
<text x="96.1" y="83.9">HDMI</text>
<text x="103.2" y="79.5">(UMA only)</text>
<text x="129.8" y="78.6">DMI x 4</text>
<text x="96.1" y="89.2">LVDS</text>
<text x="156.5" y="89.2">PCIE x 1</text>
<text x="96.1" y="94.6">RGB CRT</text>
<text x="92.5" y="101.7">USB2.0 x 3</text>
<text x="151.2" y="99.9">PCIE x 1/USB2.0 x 1</text>
<text x="151.2" y="110.6">SATA x 1/USB2.0 x 1</text>
<text x="156.5" y="121.2">USB 2.0 x 3</text>
<text x="90.7" y="128.4">USB 2.0 x 1</text>
<text x="149.4" y="133.7">USB 2.0 x 1/SATA x 1</text>
<text x="94.3" y="142.6">AZALIA</text>
<text x="154.7" y="144.4">SATA x 2</text>
<text x="117.7" y="155.2" transform="rotate(-90 117.7 155.2)">SPI</text>
<text x="139" y="162.3" transform="rotate(-90 139 162.3)">LPC Bus</text>
<text x="158.3" y="178.1">SMBus</text>
</g>
<g font-size="1.9">
<text x="224.1" y="15.8">DCBATOUT</text>
<text x="240.1" y="15.8">0D85V_S0</text>
<text x="259.6" y="15.8">DCBATOUT</text>
<text x="275.6" y="15.8">VCC_CORE</text>
<text x="259.6" y="30.1">DCBATOUT</text>
<text x="275.6" y="30.1">1D05V_VTT</text>
<text x="259.6" y="47.8">DCBATOUT</text>
<text x="273.9" y="47.8">5V_S5</text>
<text x="273.9" y="44.3">5V_AUX_S5</text>
<text x="273.9" y="46.1">3D3V_AUX_S5</text>
<text x="273.9" y="49.6">3D3V_S5</text>
<text x="273.9" y="65.6">1D5V_S3</text>
<text x="259.6" y="67.4">DCBATOUT</text>
<text x="273.9" y="69.2">DDR_VREF_S3</text>
<text x="259.6" y="83.4">DCBATOUT</text>
<text x="273.9" y="83.4">VCC_GFXCORE</text>
<text x="181.4" y="90.7">RTL8111E</text>
<text x="259.6" y="97.6">DCBATOUT</text>
<text x="275.6" y="97.6">VGA_CORE</text>
<text x="181.4" y="103.1">WLAN</text>
<text x="261.4" y="113.6">+PBATT</text>
<text x="261.4" y="111.8">+DC_IN_S5</text>
<text x="277.4" y="113.6">DCBATOUT</text>
<text x="261.4" y="129.6">3D3V_S5</text>
<text x="277.4" y="129.6">1D8V_S0</text>
<text x="259.6" y="143.8">3D3V_S5</text>
<text x="277.4" y="143.8">1D5V_S5</text>
<text x="259.6" y="147.4">3D3V_S0</text>
<text x="277.4" y="147.4">1D8V_VGA_S0</text>
<text x="259.6" y="163.4">5V_S5</text>
<text x="277.4" y="163.4">0D75V_S0</text>
</g>
<g font-size="1.6">
<text x="74.7" y="29.7">88,89,90,91</text>
<text x="217" y="51.1">14</text>
<text x="217" y="61.7">15</text>
<text x="72.9" y="68.8">83.84,85,86,87</text>
<text x="124.5" y="67">4,5,6,7,8,9,10</text>
<text x="48" y="79.5">51</text>
<text x="48" y="88.4">49</text>
<text x="192.1" y="91.9">31</text>
<text x="215.2" y="90.2">59</text>
<text x="192.1" y="102.6">65</text>
<text x="192.1" y="113.3">66</text>
<text x="213.4" y="115.1">66</text>
<text x="193.8" y="136.4">57</text>
<text x="119.2" y="141.7">17,18,19,20,21,22,23,24,25</text>
<text x="206.3" y="147">56</text>
<text x="206.3" y="155.9">56</text>
<text x="168.9" y="166.6">71</text>
<text x="151.2" y="184.4">27</text>
<text x="225.8" y="181.9">&lt;Variant Name&gt;</text>
<text x="256.1" y="189.9">21F, 88, Sec.1, Hsin Tai Wu Rd., Hsichih,</text>
<text x="256.1" y="191.7">Taipei Hsien 221, Taiwan, R.O.C.</text>
<text x="225.8" y="195.2">Title</text>
<text x="115.6" y="204">79</text>
<text x="131.6" y="204">69</text>
<text x="147.6" y="204">69</text>
<text x="188.5" y="202.2">28</text>
<text x="225.8" y="200.6">Size</text>
<text x="225.8" y="202.4">A3</text>
<text x="233" y="200.6">Document Number</text>
<text x="284.5" y="200.6">Rev</text>
<text x="225.8" y="205.9">Date:</text>
<text x="231.2" y="205.6">Thursday, December 16, 2010</text>
<text x="261.4" y="205.9">Sheet</text>
<text x="268.5" y="205.9">2</text>
<text x="275.6" y="205.9">of</text>
<text x="284.5" y="205.9">97</text>
</g>
<g font-size="1.6" fill="#fff">
<text x="259.6" y="116.8">26</text>
<text x="259.6" y="141.7">26</text>
<text x="170.7" y="204">2528</text>
</g>
<g font-size="1.3">
<text x="30.8" y="1.3">5</text>
<text x="88.9" y="1.3">4</text>
<text x="146.9" y="1.3">3</text>
<text x="205" y="1.3">2</text>
<text x="263.1" y="1.3">1</text>
<text x=".5" y="28.4">D</text>
<text x="292.6" y="28.4">D</text>
<text x=".5" y="79.5">C</text>
<text x="292.6" y="79.5">C</text>
<text x=".5" y="130.6">B</text>
<text x="292.6" y="130.6">B</text>
<text x=".5" y="181.7">A</text>
<text x="292.6" y="181.7">A</text>
<text x="30.8" y="207.4">5</text>
<text x="88.9" y="207.4">4</text>
<text x="146.9" y="207.4">3</text>
<text x="205" y="207.4">2</text>
<text x="263.1" y="207.4">1</text>
</g>
</svg>
